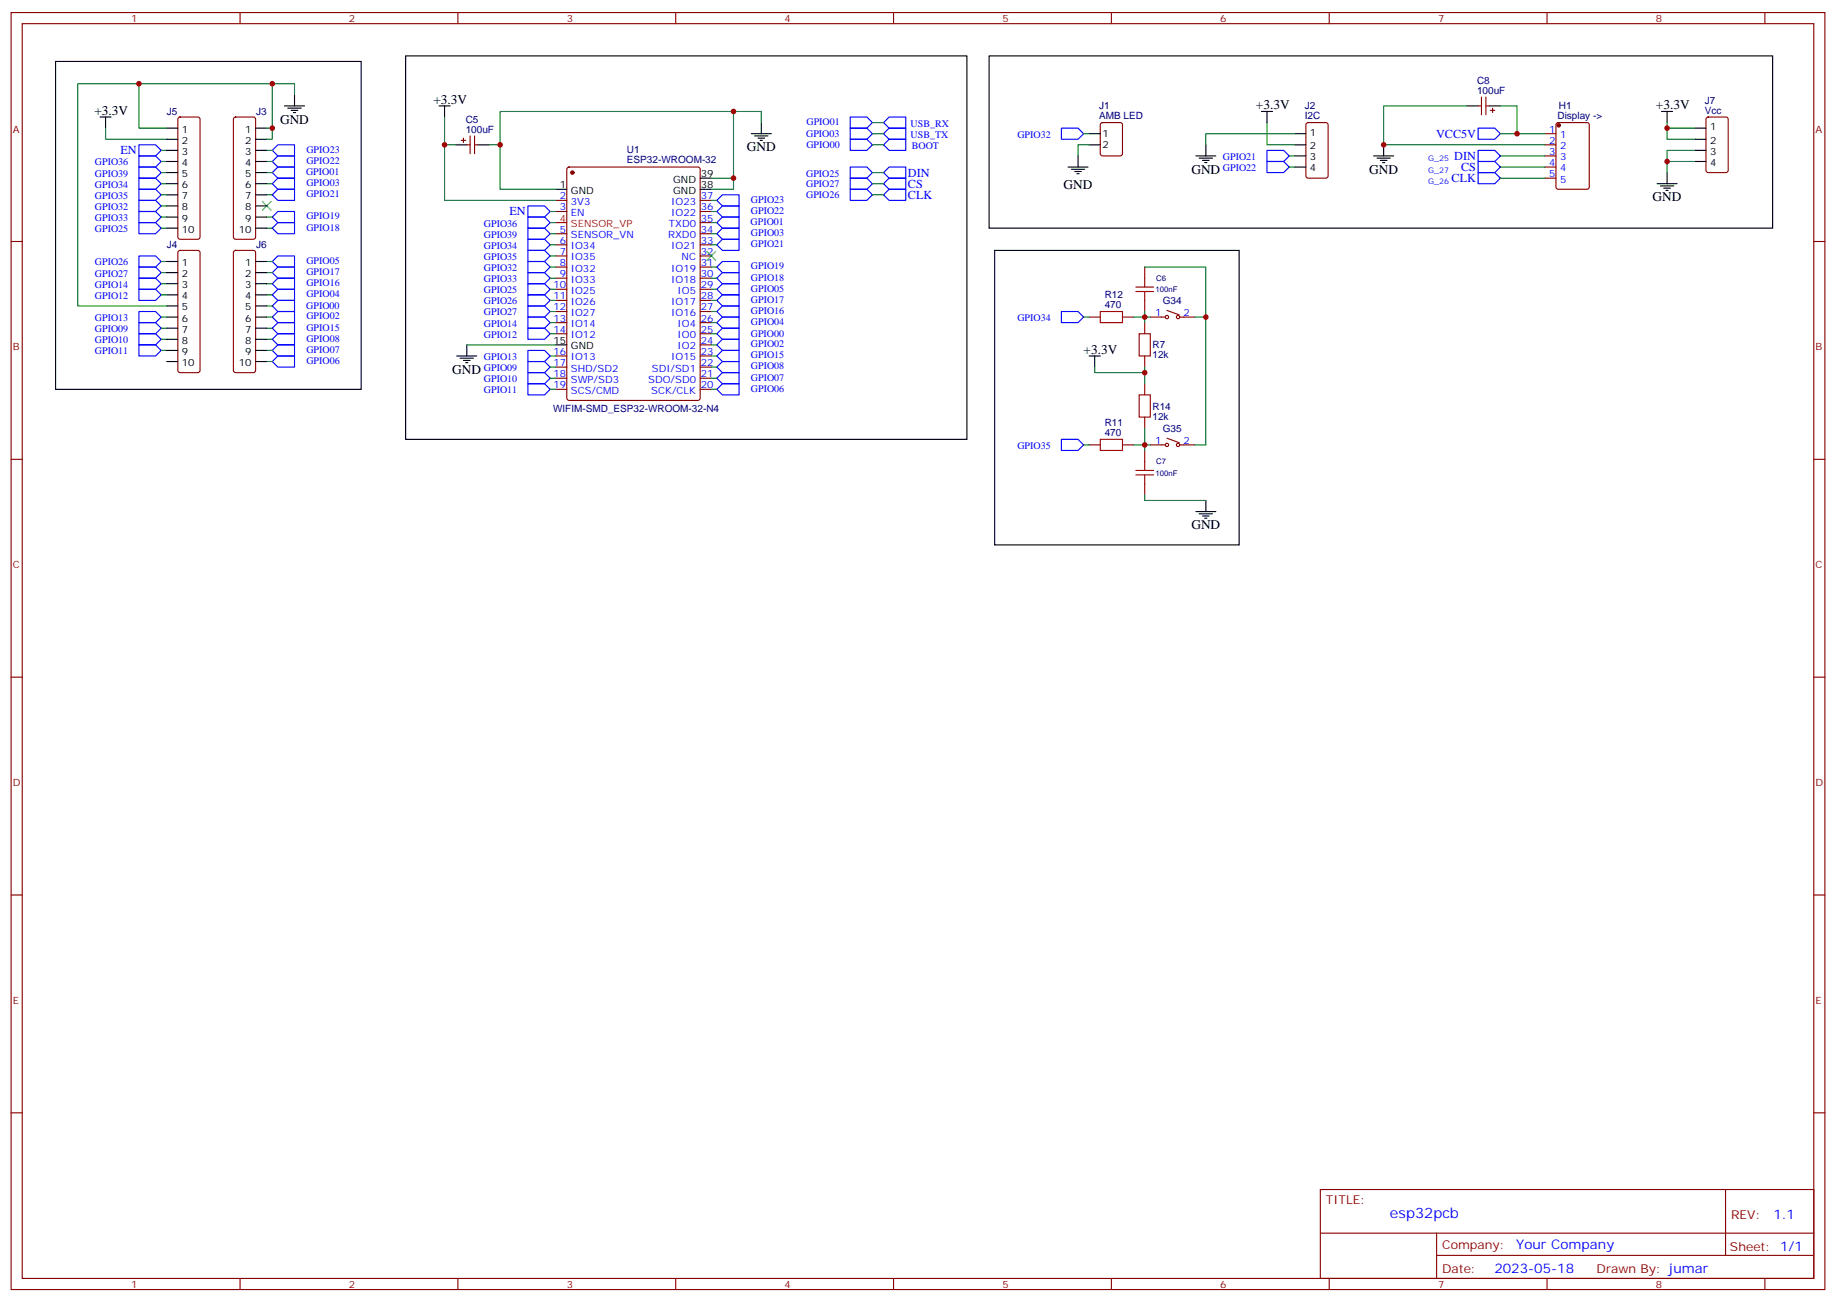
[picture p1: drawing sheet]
<svg xmlns="http://www.w3.org/2000/svg" width="583mm" height="413mm" viewBox="0 0 583 413" stroke-linecap="round" stroke-linejoin="round" font-family="sans-serif">
<g fill="none" stroke="#870000" stroke-width=".35">
<path d="M3.5 4h575.8v405.3h-575.8zM7.1 7.5h568.6v398.3h-568.6zM76.2 4v3.5M145.3 4v3.5M214.5 4v3.5M283.6 4v3.5M352.8 4v3.5M421.9 4v3.5M491.1 4v3.5M560.2 4v3.5M56.7 37.4l.4-.3h5.7l.5 .3 .2 .5v37.3l-.2 .5-.5 .3h-5.7l-.4-.3-.3-.5v-37.3zM74.3 37.4l.5-.3h5.6l.5 .3 .2 .5v37.3l-.2 .5-.5 .3h-5.6l-.5-.3-.2-.5v-37.3z"/>
<path d="M349.5 39.1l.5-.2h5.6l.7 .4v9.5l-.5 .6-5.8 .1-.7-.5-.1-9.4zM414.7 39.1l.5-.2h5.7l.6 .4 .1 16.5-.5 .7-5.9 .1-.6-.5-.1-16.5zM469.2 33.6h1.1M470.3 30.8v5.6M471.7 30.8v5.6M471.7 33.6h1M473.1 35h1.4M473.8 34.3v1.4M494.1 39.1l.5-.2h9.2l.6 .4 .1 20.1-.5 .6-9.4 .1-.7-.5v-20zM541.7 37.4l.5-.3h5.7l.6 .5 .1 16.5-.5 .6-5.9 .1-.6-.5-.1-16.4zM146.4 44.6h1.4M147.1 43.9v1.4"/>
<path d="M148.2 46h1M149.2 43.1v5.7M150.6 43.1v5.7M150.6 46h1.1M180.2 53.2l.4-.2h40.9l.7 .5v72.9l-.4 .7h-41.2l-.6-.5-.1-72.9zM490.4 46h3.5M490.4 42.4h3.5M490.4 49.5h3.5M490.4 53h3.5M490.4 56.6h3.5M3.5 76.7h3.6M56.7 79.7l.4-.2h5.7l.5 .2 .2 .5v37.4l-.2 .5-.5 .2h-5.7l-.4-.2-.3-.5v-37.4z"/>
<path d="M74.3 79.7l.5-.2h5.6l.5 .2 .2 .5v37.4l-.2 .5-.5 .2h-5.6l-.5-.2-.2-.5v-37.4zM176.4 63.6h3.5M176.4 67.1h3.5M176.4 74.2h3.5M176.4 77.7h3.5M222.2 63.6h3.6M222.2 67.1h3.6M222.2 74.2h3.6M222.2 77.7h3.6M222.2 70.7h3.6M575.7 76.7h3.6M176.4 81.2h3.5"/>
<path d="M176.4 84.8h3.5M176.4 88.3h3.5M176.4 91.8h3.5M176.4 95.4h3.5M176.4 98.9h3.5M222.2 81.2h3.6M222.2 84.8h3.6M222.2 88.3h3.6M222.2 91.8h3.6M222.2 95.4h3.6M222.2 98.9h3.6M363.4 84.8v3.5"/>
<path d="M363.4 95.4v3.5M370.4 98.5l3.9 1.4M176.4 102.4h3.5M176.4 105.9h3.5M176.4 113h3.5M176.4 116.5h3.5M222.2 102.4h3.6M222.2 105.9h3.6M222.2 113h3.6M222.2 116.5h3.6M222.2 109.5h3.6M345.7 100.6h3.5"/>
<path d="M356.3 100.6h3.5M363.4 102.4v3.5M363.4 113v3.5M365.1 100.6h4.6M374.6 100.6h4.6M176.4 120.1h3.5M176.4 123.6h3.5M222.2 120.1h3.6M222.2 123.6h3.6M363.4 121.8v3.5M363.4 132.4v3.5M370.4 139.1l3.9 1.4"/>
<path d="M3.5 145.8h3.6M345.7 141.2h3.5M356.3 141.2h3.5M363.4 143v3.5M363.4 153.6v3.5M365.1 141.2h4.6M374.6 141.2h4.6M575.7 145.8h3.6M3.5 214.9h3.6M575.7 214.9h3.6M3.5 284.1h3.6M575.7 284.1h3.6"/>
<path d="M3.5 353.2h3.6M575.7 353.2h3.6M419.1 377.6h156.6v28.2h-156.6zM547.7 377.6v20.9M419.1 391.4h156.5M456 398.5h119.6M456 391.4v14.1M76.2 405.8v3.5M145.3 405.8v3.5M214.5 405.8v3.5M283.6 405.8v3.5M352.8 405.8v3.5"/>
<path d="M421.9 405.8v3.5M491.1 405.8v3.5M560.2 405.8v3.5"/>
<circle cx="370.4" cy="100.6" r=".53"/>
<circle cx="373.9" cy="100.6" r=".53"/>
<circle cx="370.4" cy="141.2" r=".53"/>
<circle cx="373.9" cy="141.2" r=".53"/>
</g>
<g fill="#870000" stroke="#870000" stroke-width=".35">
<circle cx="181.7" cy="54.8" r=".53"/>
<circle cx="494.8" cy="39.8" r=".53"/>
</g>
<g fill="none" stroke="#000" stroke-width=".35">
<path d="M17.6 19.5h97.1v104.1h-97.1zM128.8 17.7h178.1v121.8h-178.1zM314 17.7h248.7v54.7h-248.7zM31.7 37.1h3.6M33.5 37.1v3.6M90.3 33.6h6.4M91.4 34.3h4.2M92.4 35h2.1M93.1 35.7h.7M93.5 30.1v3.5M139.3 33.6h3.6M141.1 33.6v3.5"/>
<path d="M241.7 38.9v3.5M400.4 35.4h3.5M402.2 35.4v3.5M465.7 33.6h3.5M472.7 33.6h3.5M527.4 35.4h3.5M529.2 35.4v3.5M52.9 40.7h3.5M52.9 44.2h3.5M52.9 47.7h3.5M52.9 51.3h3.5M52.9 54.8h3.5"/>
<path d="M52.9 58.3h3.5M81.1 40.7h3.6M81.1 44.2h3.6M81.1 47.7h3.6M81.1 51.3h3.6M81.1 54.8h3.6M81.1 58.3h3.6M144.6 46h3.6M151.7 46h3.5M222.2 56.6h3.6M238.5 42.4h6.3M239.5 43.1h4.3"/>
<path d="M240.6 43.9h2.1M241.3 44.6h.7M339 53h6.4M340.1 53.7h4.2M341.1 54.4h2.2M341.8 55.1h.7M342.2 49.5v3.5M345.7 42.4h3.5M345.7 46h3.5M379.6 49.5h6.3M380.6 50.2h4.3M381.7 50.9h2.1"/>
<path d="M382.4 51.6h.7M382.8 46v3.5M411 42.4h3.5M411 46h3.5M411 49.5h3.5M411 53h3.5M436 49.5h6.4M437.1 50.2h4.2M438.1 50.9h2.2M438.9 51.6h.7M439.2 46v3.5M526 58.3h6.3"/>
<path d="M527 59h4.3M528.1 59.7h2.1M529.2 54.8v3.5M538 40.7h3.5M538 44.2h3.5M538 47.7h3.5M538 51.3h3.5M52.9 61.8h3.5M52.9 65.4h3.5M52.9 68.9h3.5M52.9 72.4h3.5M81.1 61.8h3.6"/>
<path d="M81.1 65.4h3.6M81.1 68.9h3.6M81.1 72.4h3.6M176.4 60.1h3.5M222.2 60.1h3.6M315.7 79.5h77.6v93.5h-77.6zM528.8 60.4h.7M52.9 83h3.5M52.9 86.5h3.5M52.9 90.1h3.5M52.9 93.6h3.5M52.9 97.1h3.5"/>
<path d="M81.1 83h3.6M81.1 86.5h3.6M81.1 90.1h3.6M81.1 93.6h3.6M81.1 97.1h3.6M52.9 100.6h3.5M52.9 104.2h3.5M52.9 107.7h3.5M52.9 111.2h3.5M52.9 114.8h3.5M81.1 100.6h3.6M81.1 104.2h3.6"/>
<path d="M81.1 107.7h3.6M81.1 111.2h3.6M81.1 114.8h3.6M145 113h6.3M146 113.7h4.3M147.1 114.4h2.1M147.8 115.1h.7M148.2 109.5v3.5M176.4 109.5h3.5M345.7 113h3.5M347.5 113v3.5M382.8 158.9v3.5"/>
<path d="M379.6 162.4h6.3M380.6 163.1h4.3M381.7 163.8h2.1M382.4 164.5h.7"/>
</g>
<path d="M176.4 70.7h3.5" fill="none" stroke="#f00" stroke-width=".35"/>
<g fill="none" stroke="#00f" stroke-width=".35">
<path d="M269.9 37.1h5.3l1.7 1.8-1.7 1.8h-5.3zM280.5 38.9l1.7-1.8h5.3v3.6h-5.3zM44.1 49.5h5.3l1.8 1.8-1.8 1.7h-5.3zM44.1 53h5.3l1.8 1.8-1.8 1.8h-5.3zM44.1 56.6h5.3l1.8 1.7-1.8 1.8h-5.3zM44.1 46h5.3l1.8 1.7-1.8 1.8h-5.3zM86.4 47.7l1.8-1.7h5.3v3.5h-5.3zM86.4 51.3l1.8-1.8h5.3v3.5h-5.3zM86.4 54.8l1.8-1.8h5.3v3.6h-5.3zM86.4 58.3l1.8-1.7h5.3v3.5h-5.3zM269.9 40.7h5.3l1.7 1.7-1.7 1.8h-5.3zM269.9 44.2h5.3l1.7 1.8-1.7 1.7h-5.3z"/>
<path d="M269.9 53h5.3l1.7 1.8-1.7 1.8h-5.3zM269.9 56.6h5.3l1.7 1.7-1.7 1.8h-5.3zM282.2 40.7h5.3v3.5h-5.3l-1.7-1.8zM282.2 44.2h5.3v3.5h-5.3l-1.7-1.7zM282.2 56.6h5.3v3.5h-5.3l-1.7-1.8zM282.2 53h5.3v3.6h-5.3l-1.7-1.8zM336.9 40.7h5.3l1.8 1.7-1.8 1.8h-5.3zM402.2 47.7h5.3l1.7 1.8-1.7 1.8h-5.3zM402.2 51.3h5.3l1.7 1.7-1.7 1.8h-5.3zM469.2 40.7h5.3l1.7 1.7-1.7 1.8h-5.3zM469.2 47.7h5.3l1.7 1.8-1.7 1.8h-5.3zM469.2 51.3h5.3l1.7 1.7-1.7 1.8h-5.3z"/>
<path d="M469.2 54.8h5.3l1.7 1.8-1.7 1.7h-5.3zM44.1 60.1h5.3l1.8 1.7-1.8 1.8h-5.3zM44.1 63.6h5.3l1.8 1.8-1.8 1.7h-5.3zM44.1 67.1h5.3l1.8 1.8-1.8 1.8h-5.3zM44.1 70.7h5.3l1.8 1.7-1.8 1.8h-5.3zM86.4 61.8l1.8-1.7h5.3v3.5h-5.3zM86.4 68.9l1.8-1.8h5.3v3.6h-5.3zM86.4 72.4l1.8-1.7h5.3v3.5h-5.3zM167.6 65.4h5.3l1.7 1.7-1.7 1.8h-5.3zM167.6 76h5.3l1.7 1.7-1.7 1.8h-5.3zM167.6 79.5h5.3l1.7 1.7-1.7 1.8h-5.3zM167.6 68.9h5.3l1.7 1.8-1.7 1.7h-5.3z"/>
<path d="M167.6 72.4h5.3l1.7 1.8-1.7 1.8h-5.3zM227.5 70.7l1.8-1.8h5.3v3.5h-5.3zM227.5 77.7l1.8-1.7h5.3v3.5h-5.3zM227.5 63.6l1.8-1.8h5.3v3.6h-5.3zM227.5 74.2l1.8-1.8h5.3v3.6h-5.3zM229.3 65.4h5.3v3.5h-5.3l-1.8-1.8zM269.9 60.1h5.3l1.7 1.7-1.7 1.8h-5.3zM282.2 60.1h5.3v3.5h-5.3l-1.7-1.8zM44.1 81.2h5.3l1.8 1.8-1.8 1.8h-5.3zM44.1 84.8h5.3l1.8 1.7-1.8 1.8h-5.3zM44.1 88.3h5.3l1.8 1.8-1.8 1.7h-5.3zM44.1 91.8h5.3l1.8 1.8-1.8 1.8h-5.3z"/>
<path d="M44.1 98.9h5.3l1.8 1.7-1.8 1.8h-5.3zM86.4 83l1.8-1.8h5.3v3.6h-5.3zM86.4 86.5l1.8-1.7h5.3v3.5h-5.3zM86.4 90.1l1.8-1.8h5.3v3.5h-5.3zM86.4 93.6l1.8-1.8h5.3v3.6h-5.3zM86.4 97.1l1.8-1.7h5.3v3.5h-5.3zM167.6 90.1h5.3l1.7 1.7-1.7 1.8h-5.3zM167.6 93.6h5.3l1.7 1.8-1.7 1.7h-5.3zM167.6 97.1h5.3l1.7 1.8-1.7 1.7h-5.3zM167.6 83h5.3l1.7 1.8-1.7 1.7h-5.3zM167.6 86.5h5.3l1.7 1.8-1.7 1.8h-5.3zM227.5 88.3l1.8-1.8h5.3v3.6h-5.3z"/>
<path d="M227.5 84.8l1.8-1.8h5.3v3.5h-5.3zM227.5 95.4l1.8-1.8h5.3v3.5h-5.3zM229.3 90.1h5.3v3.5h-5.3l-1.8-1.8zM229.3 97.1h5.3v3.5h-5.3l-1.8-1.7zM336.9 98.9h5.3l1.8 1.7-1.8 1.8h-5.3zM44.1 102.4h5.3l1.8 1.8-1.8 1.7h-5.3zM44.1 105.9h5.3l1.8 1.8-1.8 1.8h-5.3zM44.1 109.5h5.3l1.8 1.7-1.8 1.8h-5.3zM86.4 100.6l1.8-1.7h5.3v3.5h-5.3zM86.4 104.2l1.8-1.8h5.3v3.5h-5.3zM86.4 107.7l1.8-1.8h5.3v3.6h-5.3zM86.4 111.2l1.8-1.7h5.3v3.5h-5.3z"/>
<path d="M86.4 114.8l1.8-1.8h5.3v3.5h-5.3zM167.6 114.8h5.3l1.7 1.7-1.7 1.8h-5.3zM167.6 118.3h5.3l1.7 1.8-1.7 1.7h-5.3zM167.6 104.2h5.3l1.7 1.7-1.7 1.8h-5.3zM167.6 100.6h5.3l1.7 1.8-1.7 1.8h-5.3zM167.6 111.2h5.3l1.7 1.8-1.7 1.8h-5.3zM227.5 109.5l1.8-1.8h5.3v3.5h-5.3zM227.5 102.4l1.8-1.8h5.3v3.6h-5.3zM227.5 116.5l1.8-1.7h5.3v3.5h-5.3zM227.5 113l1.8-1.8h5.3v3.6h-5.3zM229.3 104.2h5.3v3.5h-5.3l-1.8-1.8zM167.6 121.8h5.3l1.7 1.8-1.7 1.7h-5.3z"/>
<path d="M227.5 120.1l1.8-1.8h5.3v3.5h-5.3zM229.3 121.8h5.3v3.5h-5.3l-1.8-1.7zM336.9 139.5h5.3l1.8 1.7-1.8 1.8h-5.3z"/>
</g>
<g fill="none" stroke="#008700" stroke-width=".35">
<path d="M44.1 26.6h-19.4v70.5h28.2M86.4 26.6v17.6h-1.7M93.5 30.1v-3.5h-49.4v14.1h8.8M141.1 37.1v26.5h35.3M232.8 35.4h8.9v3.5M276.9 38.9h3.6M402.2 38.9v7.1h8.8M465.7 33.6h-26.5v12.4h51.2M476.2 33.6h5.3v8.8M529.2 38.9v1.8h8.8M33.5 40.7v3.5h19.4M51.2 51.3h1.7"/>
<path d="M51.2 54.8h1.7M51.2 58.3h1.7M51.2 47.7h1.7M84.7 51.3h1.7M84.7 54.8h1.7M84.7 58.3h1.7M84.7 47.7h1.7M84.7 40.7h1.7M141.1 46h3.5M155.2 46h3.5M225.8 56.6h7v-21.2h-74.1v24.7h17.7M232.8 56.6v3.5h-7"/>
<path d="M276.9 46h3.6M276.9 42.4h3.6M276.9 54.8h3.6M276.9 58.3h3.6M344 42.4h1.7M345.7 46h-3.5v3.5M409.2 49.5h1.8M409.2 53h1.8M411 42.4h-28.2v3.6M476.2 42.4h14.2M476.2 49.5h14.2M476.2 53h14.2"/>
<path d="M476.2 56.6h14.2M529.2 40.7v3.5h8.8M529.2 51.3h8.8M538 47.7h-8.8v7.1M51.2 61.8h1.7M51.2 65.4h1.7M51.2 68.9h1.7M51.2 72.4h1.7M84.7 61.8h1.7M84.7 68.9h1.7M84.7 72.4h1.7M174.6 67.1h1.8"/>
<path d="M174.6 77.7h1.8M174.6 70.7h1.8M174.6 74.2h1.8M225.8 67.1h1.7M225.8 77.7h1.7M225.8 70.7h1.7M225.8 74.2h1.7M225.8 63.6h1.7M276.9 61.8h3.6M51.2 83h1.7M51.2 86.5h1.7M51.2 90.1h1.7"/>
<path d="M51.2 93.6h1.7M84.7 86.5h1.7M84.7 90.1h1.7M84.7 93.6h1.7M84.7 83h1.7M84.7 97.1h1.7M174.6 91.8h1.8M174.6 95.4h1.8M174.6 98.9h1.8M174.6 81.2h1.8M174.6 84.8h1.8M174.6 88.3h1.8"/>
<path d="M225.8 91.8h1.7M225.8 95.4h1.7M225.8 98.9h1.7M225.8 84.8h1.7M225.8 88.3h1.7M363.4 84.8h19.4v15.8M363.4 98.9v3.5M51.2 100.6h1.7M51.2 104.2h1.7M51.2 107.7h1.7M51.2 111.2h1.7M84.7 100.6h1.7"/>
<path d="M84.7 104.2h1.7M84.7 107.7h1.7M84.7 111.2h1.7M84.7 114.8h1.7M148.2 109.5h28.2M174.6 102.4h1.8M174.6 105.9h1.8M174.6 113h1.8M174.6 116.5h1.8M225.8 102.4h1.7M225.8 105.9h1.7M225.8 109.5h1.7"/>
<path d="M225.8 113h1.7M225.8 116.5h1.7M344 100.6h1.7M347.5 116.5v1.8h15.9v-1.8M359.8 100.6h5.3M363.4 118.3v3.5M379.2 100.6h3.6v40.6h-3.6M174.6 120.1h1.8M174.6 123.6h1.8M225.8 120.1h1.7M225.8 123.6h1.7M363.4 135.9v7.1"/>
<path d="M344 141.2h1.7M359.8 141.2h5.3M363.4 157.1v1.8h19.4"/>
</g>
<path d="M83.3 64l2.8 2.8M86.1 64l-2.8 2.8M224.4 79.8l2.8 2.9M227.2 79.8l-2.8 2.9" fill="none" stroke="#3c3" stroke-width=".35"/>
<path d="M349.2 98.9h7.1v3.5h-7.1zM360.5 91.1h5.7M360.5 92.5h5.7M363.4 88.3v2.8M363.4 92.5v2.9M361.6 105.9h3.5v7.1h-3.5zM349.2 139.5h7.1v3.5h-7.1zM361.6 125.3h3.5v7.1h-3.5zM360.5 149.3h5.7M360.5 150.7h5.7M363.4 146.5v2.8M363.4 150.7v2.9" fill="none" stroke="#a10000" stroke-width=".35"/>
<g fill="#c00">
<circle cx="232.8" cy="56.6" r=".88"/>
<circle cx="232.8" cy="35.4" r=".88"/>
<circle cx="158.8" cy="46" r=".88"/>
<circle cx="141.1" cy="46" r=".88"/>
<circle cx="382.8" cy="100.6" r=".88"/>
<circle cx="363.4" cy="141.2" r=".88"/>
<circle cx="86.4" cy="26.6" r=".88"/>
<circle cx="86.4" cy="40.7" r=".88"/>
<circle cx="44.1" cy="26.6" r=".88"/>
<circle cx="363.4" cy="100.6" r=".88"/>
<circle cx="363.4" cy="118.3" r=".88"/>
<circle cx="529.2" cy="40.7" r=".88"/>
<circle cx="529.2" cy="51.3" r=".88"/>
<circle cx="481.5" cy="42.4" r=".88"/>
<circle cx="439.2" cy="46" r=".88"/>
</g>
<text font-size="4.6" fill="#00f" x="441.2" y="386.6">esp32pcb</text>
<g font-size="4.2">
<text x="137.6" y="32.9">+3.3V</text>
<text x="398.6" y="34.7">+3.3V</text>
<text x="525.6" y="34.7">+3.3V</text>
<text x="30" y="36.4">+3.3V</text>
<text x="88.9" y="39.3">GND</text>
<text x="237.1" y="48.1">GND</text>
<text x="337.6" y="59.8">GND</text>
<text x="378.2" y="55.1">GND</text>
<text x="434.6" y="55.1">GND</text>
<text x="524.6" y="64">GND</text>
<text x="344" y="112.3">+3.3V</text>
<text x="143.6" y="118.6">GND</text>
<text x="378.2" y="168">GND</text>
</g>
<g font-size="4.2" fill="#00f">
<text x="562.9" y="386.8">1.1</text>
<text x="481.3" y="396.4">Your Company</text>
<text x="474.4" y="404.2">2023-05-18</text>
</g>
<g font-size="3.9" fill="#00f">
<text x="455.8" y="43.7">VCC5V</text>
<text x="38.2" y="49">EN</text>
<text x="461.6" y="50.8">DIN</text>
<text x="288.2" y="59.6">CS</text>
<text x="288.2" y="56.1">DIN</text>
<text x="460.8" y="57.8">CLK</text>
<text x="463.8" y="54.3">CS</text>
<text x="288.2" y="63.1">CLK</text>
<text x="161.7" y="68.4">EN</text>
</g>
<g font-size="3.9" fill="#800">
<text x="420.9" y="382.2">TITLE:</text>
<text x="549.5" y="386.8">REV:</text>
<text x="457.8" y="396.4">Company:</text>
<text x="549.1" y="397">Sheet: 1/1</text>
<text x="457.8" y="404">Date:</text>
<text x="506.8" y="404.1">Drawn By: jumar</text>
</g>
<g font-size="3.2" fill="#800">
<text x="41.6" y="7">1</text>
<text x="110.8" y="7">2</text>
<text x="179.9" y="7">3</text>
<text x="249.1" y="7">4</text>
<text x="318.2" y="7">5</text>
<text x="387.3" y="7">6</text>
<text x="456.5" y="7">7</text>
<text x="525.6" y="7">8</text>
<text x="4.1" y="42.1">A</text>
<text x="576.3" y="42.1">A</text>
<text x="4.1" y="111.2">B</text>
<text x="576.3" y="111.2">B</text>
<text x="4.1" y="180.4">C</text>
<text x="576.3" y="180.4">C</text>
<text x="4.1" y="249.5">D</text>
<text x="576.3" y="249.5">D</text>
<text x="4.1" y="318.7">E</text>
<text x="576.3" y="318.7">E</text>
<text x="41.6" y="408.8">1</text>
<text x="110.8" y="408.8">2</text>
<text x="179.9" y="408.8">3</text>
<text x="249.1" y="408.8">4</text>
<text x="318.2" y="408.8">5</text>
<text x="387.3" y="408.8">6</text>
<text x="456.5" y="408.8">7</text>
<text x="525.6" y="408.8">8</text>
</g>
<g font-size="3.2" fill="#000080">
<text x="468.9" y="29.7">100uF</text>
<text x="468.9" y="26.6">C8</text>
<text x="348.9" y="34.7">J1</text>
<text x="414.2" y="34.7">J2</text>
<text x="494.8" y="34.4">H1</text>
<text x="541.2" y="32.9">J7</text>
<text x="52.9" y="36.5">J5</text>
<text x="81.3" y="36.5">J3</text>
<text x="147.8" y="38.9">C5</text>
<text x="348.9" y="37.9">AMB LED</text>
<text x="414.2" y="37.9">I2C</text>
<text x="494.4" y="37.7">Display -&gt;</text>
<text x="541.2" y="36.1">Vcc</text>
<text x="147.8" y="42.1">100uF</text>
<text x="199" y="51.8">ESP32-WROOM-32</text>
<text x="199" y="48.6">U1</text>
<text x="52.9" y="78.8">J4</text>
<text x="81.3" y="78.8">J6</text>
<text x="350.7" y="94.7">R12</text>
<text x="350.7" y="97.8">470</text>
<text x="369.1" y="96.5">G34</text>
<text x="365.8" y="113.8">12k</text>
<text x="365.8" y="110.6">R7</text>
<text x="175.6" y="130.6">WIFIM-SMD_ESP32-WROOM-32-N4</text>
<text x="365.8" y="130">R14</text>
<text x="350.7" y="135.2">R11</text>
<text x="365.8" y="133.2">12k</text>
<text x="369.1" y="137.1">G35</text>
<text x="350.7" y="138.4">470</text>
</g>
<g font-size="3.2" fill="#00f">
<text x="256" y="39.8">GPIO01</text>
<text x="289.1" y="40.2">USB_RX</text>
<text x="255.9" y="43.5">GPIO03</text>
<text x="256" y="47">GPIO00</text>
<text x="289.1" y="43.7">USB_TX</text>
<text x="289.4" y="47.3">BOOT</text>
<text x="322.9" y="43.7">GPIO32</text>
<text x="491.7" y="42.1">1</text>
<text x="491.7" y="45.6">2</text>
<text x="495.2" y="43.9">1</text>
<text x="495.2" y="47.4">2</text>
<text x="30.1" y="52.5">GPIO36</text>
<text x="97.3" y="48.5">GPIO23</text>
<text x="97.3" y="52">GPIO22</text>
<text x="388.2" y="50.8">GPIO21</text>
<text x="491.7" y="49.1">3</text>
<text x="491.7" y="52.7">4</text>
<text x="495.2" y="50.9">3</text>
<text x="30.1" y="56">GPIO39</text>
<text x="30.1" y="59.6">GPIO34</text>
<text x="97.2" y="55.4">GPIO01</text>
<text x="97.3" y="59.1">GPIO03</text>
<text x="255.9" y="56">GPIO25</text>
<text x="255.9" y="59.3">GPIO27</text>
<text x="388.2" y="54.3">GPIO22</text>
<text x="491.7" y="56.2">5</text>
<text x="495.2" y="54.4">4</text>
<text x="495.2" y="58">5</text>
<text x="30.1" y="63.1">GPIO35</text>
<text x="97.3" y="62.6">GPIO21</text>
<text x="177.7" y="63.3">2</text>
<text x="181.2" y="65">3V3</text>
<text x="213.1" y="65">IO23</text>
<text x="222.4" y="63.3">37</text>
<text x="238.4" y="64.3">GPIO23</text>
<text x="255.9" y="62.9">GPIO26</text>
<text x="30.1" y="66.6">GPIO32</text>
<text x="30.1" y="70.2">GPIO33</text>
<text x="97.3" y="69.6">GPIO19</text>
<text x="153.6" y="71.9">GPIO36</text>
<text x="177.7" y="66.8">3</text>
<text x="181.2" y="68.5">EN</text>
<text x="213.1" y="68.5">IO22</text>
<text x="222.4" y="70.3">35</text>
<text x="222.4" y="66.8">36</text>
<text x="238.3" y="71.3">GPIO01</text>
<text x="238.4" y="67.9">GPIO22</text>
<text x="30.1" y="73.7">GPIO25</text>
<text x="97.3" y="73.2">GPIO18</text>
<text x="153.6" y="75.4">GPIO39</text>
<text x="177.7" y="73.8">5</text>
<text x="177.7" y="77.4">6</text>
<text x="181.2" y="75.6">SENSOR_VN</text>
<text x="212.1" y="75.6">RXD0</text>
<text x="212.4" y="72.1">TXD0</text>
<text x="222.4" y="77.4">33</text>
<text x="222.4" y="73.8">34</text>
<text x="238.4" y="74.9">GPIO03</text>
<text x="97.3" y="83.7">GPIO05</text>
<text x="153.6" y="79">GPIO34</text>
<text x="153.6" y="82.5">GPIO35</text>
<text x="177.7" y="80.9">7</text>
<text x="181.2" y="79.1">IO34</text>
<text x="181.2" y="82.7">IO35</text>
<text x="213.1" y="79.1">IO21</text>
<text x="216.4" y="82.7">NC</text>
<text x="222.4" y="80.9">32</text>
<text x="238.4" y="78.5">GPIO21</text>
<text x="30.1" y="84.3">GPIO26</text>
<text x="30.1" y="87.8">GPIO27</text>
<text x="97.3" y="87.3">GPIO17</text>
<text x="153.6" y="86">GPIO32</text>
<text x="153.6" y="89.6">GPIO33</text>
<text x="177.7" y="84.4">8</text>
<text x="177.7" y="87.9">9</text>
<text x="181.2" y="86.2">IO32</text>
<text x="181.2" y="89.7">IO33</text>
<text x="213.1" y="89.7">IO18</text>
<text x="213.1" y="86.2">IO19</text>
<text x="222.4" y="87.9">30</text>
<text x="222.4" y="84.4">31</text>
<text x="238.4" y="89">GPIO18</text>
<text x="238.4" y="85.5">GPIO19</text>
<text x="30.1" y="91.3">GPIO14</text>
<text x="30.1" y="94.9">GPIO12</text>
<text x="97.3" y="90.8">GPIO16</text>
<text x="97.3" y="94.3">GPIO04</text>
<text x="153.6" y="93.1">GPIO25</text>
<text x="175.7" y="91.5">10</text>
<text x="175.7" y="95">11</text>
<text x="181.2" y="93.2">IO25</text>
<text x="215.1" y="93.2">IO5</text>
<text x="222.4" y="95">28</text>
<text x="222.4" y="91.5">29</text>
<text x="238.4" y="92.6">GPIO05</text>
<text x="30.1" y="101.9">GPIO13</text>
<text x="97.2" y="98.1">GPIO00</text>
<text x="97.3" y="101.4">GPIO02</text>
<text x="153.6" y="96.6">GPIO26</text>
<text x="153.6" y="100.1">GPIO27</text>
<text x="175.7" y="98.5">12</text>
<text x="181.2" y="96.8">IO26</text>
<text x="181.2" y="100.3">IO27</text>
<text x="213.1" y="100.3">IO16</text>
<text x="213.1" y="96.8">IO17</text>
<text x="222.4" y="98.5">27</text>
<text x="238.4" y="99.6">GPIO16</text>
<text x="238.4" y="96.1">GPIO17</text>
<text x="322.9" y="101.9">GPIO34</text>
<text x="366.6" y="100.3">1</text>
<text x="375.7" y="100.3">2</text>
<text x="30.1" y="105.4">GPIO09</text>
<text x="97.3" y="104.9">GPIO15</text>
<text x="153.6" y="107.2">GPIO12</text>
<text x="153.6" y="103.7">GPIO14</text>
<text x="175.7" y="102.1">13</text>
<text x="175.7" y="105.6">14</text>
<text x="181.2" y="103.8">IO14</text>
<text x="181.2" y="107.4">IO12</text>
<text x="215.1" y="107.4">IO0</text>
<text x="215.1" y="103.8">IO4</text>
<text x="222.4" y="105.6">25</text>
<text x="222.4" y="102.1">26</text>
<text x="238.3" y="106.9">GPIO00</text>
<text x="238.4" y="103.2">GPIO04</text>
<text x="30.1" y="109">GPIO10</text>
<text x="30.1" y="112.5">GPIO11</text>
<text x="97.3" y="108.4">GPIO08</text>
<text x="97.3" y="112">GPIO07</text>
<text x="175.7" y="112.6">16</text>
<text x="215.1" y="110.9">IO2</text>
<text x="222.4" y="112.6">23</text>
<text x="222.4" y="109.1">24</text>
<text x="238.4" y="110.2">GPIO02</text>
<text x="238.4" y="113.7">GPIO15</text>
<text x="97.3" y="115.5">GPIO06</text>
<text x="153.6" y="117.8">GPIO09</text>
<text x="153.6" y="114.3">GPIO13</text>
<text x="175.7" y="116.2">17</text>
<text x="175.7" y="119.7">18</text>
<text x="181.2" y="114.4">IO13</text>
<text x="181.2" y="117.9">SHD/SD2</text>
<text x="206.9" y="117.9">SDI/SD1</text>
<text x="213.1" y="114.4">IO15</text>
<text x="222.4" y="119.7">21</text>
<text x="222.4" y="116.2">22</text>
<text x="238.4" y="117.3">GPIO08</text>
<text x="153.6" y="121.3">GPIO10</text>
<text x="153.6" y="124.8">GPIO11</text>
<text x="175.7" y="123.2">19</text>
<text x="181.2" y="121.5">SWP/SD3</text>
<text x="181.2" y="125">SCS/CMD</text>
<text x="205.8" y="121.5">SDO/SD0</text>
<text x="206.7" y="125">SCK/CLK</text>
<text x="222.4" y="123.2">20</text>
<text x="238.4" y="124.3">GPIO06</text>
<text x="238.4" y="120.8">GPIO07</text>
<text x="322.9" y="142.5">GPIO35</text>
<text x="366.6" y="140.9">1</text>
<text x="375.7" y="140.9">2</text>
</g>
<g font-size="3.2">
<text x="542.8" y="41.4">1</text>
<text x="57.7" y="42.1">1</text>
<text x="57.7" y="45.6">2</text>
<text x="77.8" y="42.1">1</text>
<text x="77.8" y="45.6">2</text>
<text x="350" y="43.5">1</text>
<text x="350" y="47">2</text>
<text x="415.8" y="43.1">1</text>
<text x="415.8" y="47.4">2</text>
<text x="542.8" y="45.6">2</text>
<text x="57.7" y="49.1">3</text>
<text x="57.7" y="52.7">4</text>
<text x="77.8" y="49.1">3</text>
<text x="77.8" y="52.7">4</text>
<text x="415.8" y="50.9">3</text>
<text x="542.8" y="49.1">3</text>
<text x="542.8" y="52.7">4</text>
<text x="57.7" y="56.2">5</text>
<text x="57.7" y="59.7">6</text>
<text x="77.8" y="56.2">5</text>
<text x="77.8" y="59.7">6</text>
<text x="177.7" y="59.7">1</text>
<text x="213.7" y="58">GND</text>
<text x="222.4" y="59.7">38</text>
<text x="222.4" y="56.2">39</text>
<text x="415.8" y="54.4">4</text>
<text x="57.7" y="63.3">7</text>
<text x="77.8" y="63.3">7</text>
<text x="181.2" y="61.5">GND</text>
<text x="213.7" y="61.5">GND</text>
<text x="57.7" y="66.8">8</text>
<text x="57.7" y="70.3">9</text>
<text x="77.8" y="66.8">8</text>
<text x="77.8" y="70.3">9</text>
<text x="57.7" y="73.8">10</text>
<text x="75.8" y="73.8">10</text>
<text x="57.7" y="84.4">1</text>
<text x="57.7" y="87.9">2</text>
<text x="77.8" y="84.4">1</text>
<text x="77.8" y="87.9">2</text>
<text x="57.7" y="91.5">3</text>
<text x="57.7" y="95">4</text>
<text x="77.8" y="91.5">3</text>
<text x="77.8" y="95">4</text>
<text x="57.7" y="98.5">5</text>
<text x="77.8" y="98.5">5</text>
<text x="57.7" y="102.1">6</text>
<text x="57.7" y="105.6">7</text>
<text x="77.8" y="102.1">6</text>
<text x="77.8" y="105.6">7</text>
<text x="57.7" y="109.1">8</text>
<text x="57.7" y="112.6">9</text>
<text x="77.8" y="109.1">8</text>
<text x="77.8" y="112.6">9</text>
<text x="175.7" y="109.1">15</text>
<text x="181.2" y="110.9">GND</text>
<text x="57.7" y="116.2">10</text>
<text x="75.8" y="116.2">10</text>
</g>
<g font-size="3.2" fill="#f00">
<text x="177.7" y="70.3">4</text>
<text x="181.2" y="72.1">SENSOR_VP</text>
</g>
<g font-size="2.5" fill="#00f">
<text x="453.3" y="51.3">G_25</text>
<text x="453.3" y="54.8">G_27</text>
<text x="453.3" y="58.3">G_26</text>
</g>
<g font-size="2.5" fill="#000080">
<text x="367" y="89.2">C6</text>
<text x="366.7" y="92.7">100nF</text>
<text x="367" y="147.4">C7</text>
<text x="366.7" y="151">100nF</text>
</g>
</svg>
